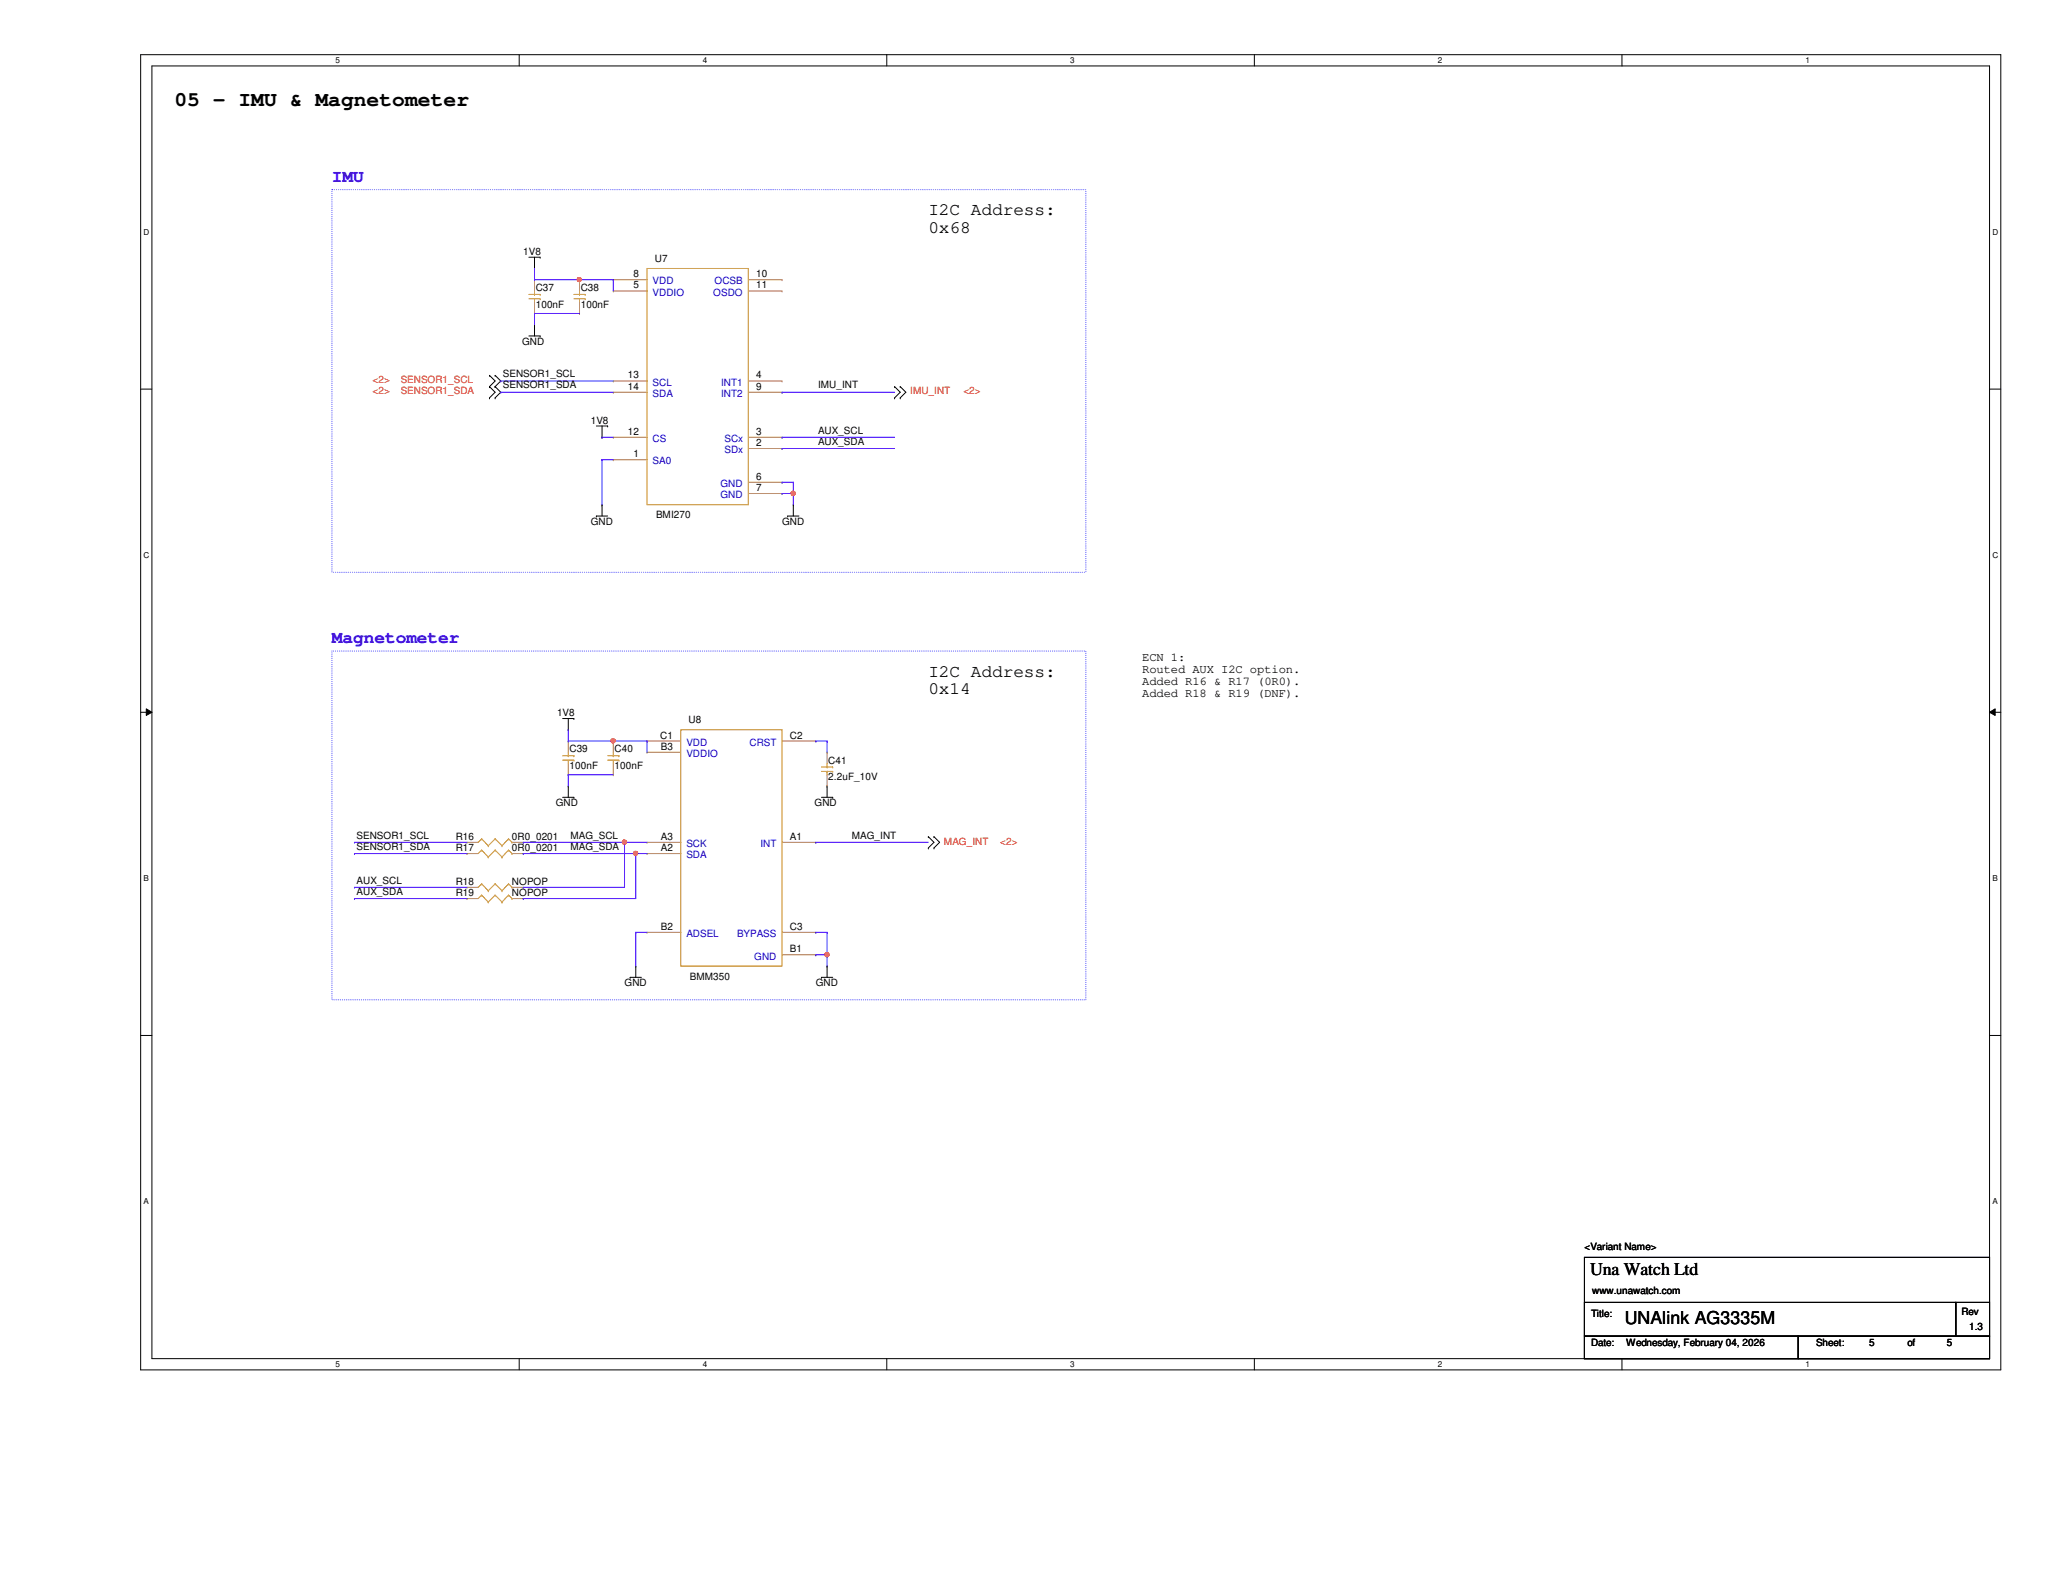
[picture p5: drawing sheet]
<svg xmlns="http://www.w3.org/2000/svg" width="279mm" height="216mm" viewBox="0 0 279 216" stroke-linecap="round" stroke-linejoin="round" font-family="sans-serif">
<path d="M19.1 7.4h251.9v178.1h-251.9zM20.6 8.9h248.9v175.1h-248.9z" fill="none" stroke="#000" stroke-width=".14"/>
<g fill="#fff">
<path d="M45.4 7.6h.6v1.2h-.6z"/>
<path d="M45.4 184.2h.6v1.2h-.6z"/>
</g>
<path d="M70.3 7.4v1.5M70.3 184v1.5" fill="none" stroke="#000" stroke-width=".14"/>
<g fill="#fff">
<path d="M95.2 7.6h.6v1.2h-.6z"/>
<path d="M95.2 184.2h.6v1.2h-.6z"/>
</g>
<path d="M120.1 7.4v1.5M120.1 184v1.5" fill="none" stroke="#000" stroke-width=".14"/>
<g fill="#fff">
<path d="M144.9 7.6h.6v1.2h-.6z"/>
<path d="M144.9 184.2h.6v1.2h-.6z"/>
</g>
<path d="M169.9 7.4v1.5M169.9 184v1.5" fill="none" stroke="#000" stroke-width=".14"/>
<g fill="#fff">
<path d="M194.7 7.6h.6v1.2h-.6z"/>
<path d="M194.7 184.2h.6v1.2h-.6z"/>
</g>
<path d="M219.7 7.4v1.5M219.7 184v1.5" fill="none" stroke="#000" stroke-width=".14"/>
<g fill="#fff">
<path d="M244.5 7.6h.6v1.2h-.6z"/>
<path d="M244.5 184.2h.6v1.2h-.6z"/>
<path d="M19.4 30.8h.8v1.2h-.8z"/>
<path d="M269.8 30.8h.8v1.2h-.8z"/>
<path d="M19.4 74.6h.8v1.2h-.8z"/>
<path d="M269.8 74.6h.8v1.2h-.8z"/>
</g>
<path d="M19.1 52.7h1.5M269.5 52.7h1.5" fill="none" stroke="#000" stroke-width=".14"/>
<g fill="#fff">
<path d="M19.4 118.4h.8v1.1h-.8z"/>
<path d="M269.8 118.4h.8v1.1h-.8z"/>
</g>
<path d="M19.1 96.5h1.5M19.8 96l.8 .5-.8 .4zM269.5 96.5l.7-.5v.9zM269.5 96.5h1.5" fill="none" stroke="#000" stroke-width=".14"/>
<path d="M19.8 96l.8 .5-.8 .4zM269.5 96.5l.7-.5v.9z" fill="#000"/>
<g fill="#fff">
<path d="M19.4 162.1h.8v1.2h-.8z"/>
<path d="M269.8 162.1h.8v1.2h-.8z"/>
</g>
<g fill="none" stroke="#000" stroke-width=".14">
<path d="M71.6 34.8h1.6M72.4 36.4h.1M72.4 34.8v1.6M73.2 34.8h.1M66.3 50.8h.1M66.3 52.4h.1M66.3 53.9h.1M66.3 50.8l.8 .8-.8 .8M66.3 52.4l.8 .7-.8 .8M67.1 52.4h.1M67.1 50.8h.1M67.1 53.9h.1"/>
<path d="M67.1 50.8l.7 .8-.7 .8M67.1 52.4l.7 .7-.7 .8M71.6 45.5h1.6M72.4 44h.1M72.4 44v1.5M73.2 45.5h.1M80.8 57.7h1.5M81.5 59.2h.1M81.5 57.7v1.5M82.3 57.7h.1M121.2 53.9h.1M121.2 52.4h.1"/>
<path d="M121.2 52.4l.7 .7-.7 .8M121.9 53.9h.1M121.9 52.4h.1M121.9 52.4l.8 .7-.8 .8M80.8 69.9h.1M80.8 69.9h1.5M81.5 68.4h.1M81.5 68.4v1.5M106.7 69.9h.1M106.7 69.9h1.5M107.4 68.4h.1M107.4 68.4v1.5"/>
<path d="M76.2 97.3h1.5M77 98.8h.1M77 97.3v1.5M77.7 97.3h.1M76.2 108h1.5M77 106.5h.1M77 106.5v1.5M77.7 108h.1M111.3 108h1.5M112 106.5h.1M112 106.5v1.5M112.8 108h.1"/>
<path d="M125.7 114.8h.1M125.7 113.3h.1M125.7 113.3l.8 .8-.8 .7M126.5 114.8h.1M126.5 113.3h.1M126.5 113.3l.8 .8-.8 .7M85.3 132.4h.1M85.3 132.4h1.6M86.1 130.9h.1M86.1 130.9v1.5M111.3 132.4h.1M111.3 132.4h1.5"/>
<path d="M112 130.9h.1M112 130.9v1.5M19.1 140.2h1.5M269.5 140.2h1.5M214.6 170.3h54.9v13.7h-54.9zM214.6 176.4h50.3v4.6h-50.3zM264.9 176.4h4.6v4.6h-4.6zM214.6 181h28.9v3h-28.9zM243.5 181h26v3h-26z"/>
</g>
<path d="M45 25.7h102.1v51.8h-102.1zM45 88.2h102.1v47.2h-102.1z" fill="none" stroke="#00f" stroke-width=".14" stroke-dasharray="0 .3"/>
<g fill="none" stroke="#cc8006" stroke-width=".14">
<path d="M71.6 39.9h1.6M72.4 39.9h.1M72.4 39.4v.5M73.2 39.9h.1M77.7 39.9h1.5M78.5 39.9h.1M78.5 39.4v.5M79.2 39.9h.1M87.6 36.4h13.7v32h-13.7zM71.6 40.5h1.6M72.4 40.5h.1M72.4 40.5v.4"/>
<path d="M73.2 40.5h.1M77.7 40.5h1.5M78.5 40.5h.1M78.5 40.5v.4M79.2 40.5h.1M92.2 98.8h13.7v32.1h-13.7zM65.2 113.6h.1M65.2 115.1h.1M65.2 119.7h.1M65.2 113.6l-.4 .5M65.2 113.6l.9 1M65.2 115.1l-.4 .5"/>
<path d="M65.2 115.1l.9 1M65.2 119.7l-.4 .5M65.2 119.7l.9 .9M66.1 114.6h.1M66.1 116.1h.1M67.1 113.6h.1M67.1 115.1h.1M67.1 119.7h.1M67.1 113.6l-1 1M67.1 113.6l.9 1M67.1 115.1l-1 1M67.1 115.1l.9 1"/>
<path d="M67.1 119.7l-1 .9M67.1 119.7l.9 .9M68 114.6h.1M68 116.1h.1M68.9 113.6h.1M68.9 115.1h.1M68.9 119.7h.1M68.9 113.6l-.9 1M68.9 113.6l.4 .5M68.9 115.1l-.9 1M68.9 115.1l.4 .5M68.9 119.7l-.9 .9"/>
<path d="M68.9 119.7l.4 .5M69.3 114.1h.1M69.3 115.6h.1M76.2 102.4h1.5M76.2 103h1.5M77 102.4h.1M77 103h.1M77 101.9v.5M77 103v.4M77.7 102.4h.1M77.7 103h.1M82.3 102.4h1.5"/>
<path d="M82.3 103h1.5M83.1 102.4h.1M83.1 103h.1M83.1 101.9v.5M83.1 103v.4M83.8 102.4h.1M83.8 103h.1M111.3 103.9h1.5M111.3 104.5h1.5M112 103.9h.1M112 104.5h.1M112 103.4v.5"/>
<path d="M112 104.5v.4M112.8 103.9h.1M112.8 104.5h.1M65.2 121.2h.1M65.2 121.2l-.4 .5M65.2 121.2l.9 1M66.1 122.2h.1M66.1 120.6h.1M67.1 121.2h.1M67.1 121.2l-1 1M67.1 121.2l.9 1M68 122.2h.1"/>
<path d="M68 120.6h.1M68.9 121.2h.1M68.9 121.2l-.9 1M68.9 121.2l.4 .5M69.3 121.7h.1M69.3 120.2h.1"/>
</g>
<g fill="none" stroke="#a84" stroke-width=".14">
<path d="M72.4 37.9h.1M72.4 37.9v1.5M78.5 37.9h.1M78.5 37.9v1.5M83.1 39.4h.1M83.1 37.9h.1M83.1 39.4h4.5M83.1 37.9h4.5M101.3 39.4h4.6M101.3 37.9h4.6M105.9 37.9h.1M105.9 39.4h.1"/>
<path d="M72.4 42.5h.1M72.4 40.9v1.6M78.5 42.5h.1M78.5 40.9v1.6M83.1 59.2h.1M83.1 51.6h.1M83.1 53.1h.1M83.1 59.2h4.5M83.1 51.6h4.5M83.1 53.1h4.5M101.3 59.2h4.6M101.3 51.6h4.6"/>
<path d="M101.3 53.1h4.6M105.9 59.2h.1M105.9 51.6h.1M105.9 53.1h.1M83.1 62.3h.1M83.1 62.3h4.5M101.3 60.7h4.6M101.3 65.3h4.6M101.3 66.8h4.6M105.9 60.7h.1M105.9 65.3h.1M105.9 66.8h.1"/>
<path d="M63.2 114.1h.1M63.2 115.6h.1M63.2 114.1h1.6M63.2 115.6h1.6M69.3 114.1h1.6M69.3 115.6h1.6M70.9 114.1h.1M70.9 115.6h.1M77 100.4h.1M77 104.9h.1M77 100.4v1.5M77 103.4v1.5"/>
<path d="M83.1 100.4h.1M83.1 104.9h.1M83.1 100.4v1.5M83.1 103.4v1.5M87.6 101.9h.1M87.6 100.4h.1M87.6 114.1h.1M87.6 115.6h.1M87.6 114.1h4.6M87.6 115.6h4.6M87.6 101.9h4.6M87.6 100.4h4.6"/>
<path d="M105.9 114.1h4.6M105.9 100.4h4.6M110.5 114.1h.1M110.5 100.4h.1M112 101.9h.1M112 106.5h.1M112 101.9v1.5M112 104.9v1.6M63.2 121.7h.1M63.2 120.2h.1M63.2 121.7h1.6M63.2 120.2h1.6"/>
<path d="M69.3 121.7h1.6M69.3 120.2h1.6M70.9 121.7h.1M70.9 120.2h.1M87.6 126.3h.1M87.6 126.3h4.6M105.9 129.3h4.6M105.9 126.3h4.6M110.5 129.3h.1M110.5 126.3h.1"/>
</g>
<path d="M72.4 36.4h.1M72.4 37.9h.1M72.4 36.4v1.5M72.4 37.9h10.7M78.5 37.9h.1" fill="none" stroke="#4200ff" stroke-width=".14"/>
<circle cx="78.5" cy="37.9" r=".29" fill="#f00"/>
<circle cx="78.5" cy="37.9" r=".29" fill="none" stroke="#f00" stroke-width=".14"/>
<g fill="none" stroke="#4200ff" stroke-width=".14">
<path d="M83.1 37.9h.1M83.1 37.9v1.5M67.8 51.6h.1M67.8 53.1h.1M67.8 51.6h15.3M67.8 53.1h15.3M72.4 42.5h.1M72.4 42.5v1.5M72.4 42.5h6.1M105.9 53.1h.1M105.9 53.1h15.3M81.5 62.3h.1"/>
<path d="M81.5 62.3v6.1M81.5 62.3h1.6M105.9 65.3h.1M105.9 66.8h.1M105.9 65.3h1.5M107.4 65.3h.1M107.4 65.3v1.5h-1.5"/>
</g>
<circle cx="107.4" cy="66.8" r=".29" fill="#f00"/>
<circle cx="107.4" cy="66.8" r=".29" fill="none" stroke="#f00" stroke-width=".14"/>
<path d="M81.5 59.2h.1M81.5 59.2h1.6M107.4 66.8h.1M107.4 66.8v1.6M77 98.8h.1M77 98.8v1.6M77 100.4h.1M77 100.4h10.6M83.1 100.4h.1" fill="none" stroke="#4200ff" stroke-width=".14"/>
<circle cx="83" cy="100.3" r=".29" fill="#f00"/>
<circle cx="83" cy="100.3" r=".29" fill="none" stroke="#f00" stroke-width=".14"/>
<path d="M70.9 114.1h.1M70.9 114.1h13.7M77 104.9h.1M77 104.9v1.6M77 104.9h6.1M87.6 100.4h.1M87.6 100.4v1.5" fill="none" stroke="#4200ff" stroke-width=".14"/>
<circle cx="84.6" cy="114.1" r=".29" fill="#f00"/>
<circle cx="84.6" cy="114.1" r=".29" fill="none" stroke="#f00" stroke-width=".14"/>
<path d="M70.9 115.6h.1M70.9 115.6h15.2" fill="none" stroke="#4200ff" stroke-width=".14"/>
<circle cx="86.1" cy="115.6" r=".29" fill="#f00"/>
<circle cx="86.1" cy="115.6" r=".29" fill="none" stroke="#f00" stroke-width=".14"/>
<path d="M110.5 126.3h.1M110.5 126.3h1.5M112 126.3h.1M112 126.3v3" fill="none" stroke="#4200ff" stroke-width=".14"/>
<circle cx="112" cy="129.3" r=".29" fill="#f00"/>
<circle cx="112" cy="129.3" r=".29" fill="none" stroke="#f00" stroke-width=".14"/>
<g fill="none" stroke="#4200ff" stroke-width=".14">
<path d="M105.9 59.2h.1M105.9 59.2h15.3M105.9 60.7h.1M105.9 60.7h15.3M48 114.1h.1M48 115.6h.1M48 114.1h15.2M48 115.6h15.2M84.6 114.1h.1M84.6 114.1h3M84.6 114.1v6.1h-13.7M86.1 115.6h.1"/>
<path d="M86.1 115.6v6.1h-15.2M86.1 115.6h1.5M110.5 114.1h.1M110.5 100.4h.1M110.5 114.1h15.2M110.5 100.4h1.5M112 100.4h.1M112 100.4v1.5M48 120.2h.1M48 121.7h.1M48 120.2h15.2M48 121.7h15.2"/>
<path d="M70.9 120.2h.1M70.9 121.7h.1M86.1 126.3h.1M86.1 126.3v4.6M86.1 126.3h1.5M110.5 129.3h.1M110.5 129.3h1.5M112 129.3h.1M112 129.3v1.6"/>
</g>
<circle cx="78.5" cy="37.9" r=".29" fill="#f00"/>
<circle cx="78.5" cy="37.9" r=".29" fill="none" stroke="#f00" stroke-width=".14"/>
<circle cx="107.4" cy="66.8" r=".29" fill="#f00"/>
<circle cx="107.4" cy="66.8" r=".29" fill="none" stroke="#f00" stroke-width=".14"/>
<circle cx="83" cy="100.3" r=".29" fill="#f00"/>
<circle cx="83" cy="100.3" r=".29" fill="none" stroke="#f00" stroke-width=".14"/>
<circle cx="84.6" cy="114.1" r=".29" fill="#f00"/>
<circle cx="84.6" cy="114.1" r=".29" fill="none" stroke="#f00" stroke-width=".14"/>
<circle cx="86.1" cy="115.6" r=".29" fill="#f00"/>
<circle cx="86.1" cy="115.6" r=".29" fill="none" stroke="#f00" stroke-width=".14"/>
<circle cx="112" cy="129.3" r=".29" fill="#f00"/>
<circle cx="112" cy="129.3" r=".29" fill="none" stroke="#f00" stroke-width=".14"/>
<text font-size="2.9" x="23.6" y="14.4">05 - IMU &amp; Magnetometer</text>
<g font-size="2.4" fill="#00f">
<text x="45" y="24.6">IMU</text>
<text x="45" y="87.1">Magnetometer</text>
</g>
<g font-size="2.4">
<text x="125.7" y="29.2">I2C Address:</text>
<text x="125.7" y="31.6">0x68</text>
<text x="125.7" y="91.7">I2C Address:</text>
<text x="125.7" y="94.1">0x14</text>
<text x="215.3" y="172.6">Una Watch Ltd</text>
<text x="220" y="179.4">UNAlink AG3335M</text>
</g>
<g font-size="1.7">
<text x="154.7" y="89.5">ECN 1:</text>
<text x="154.7" y="91.1">Routed AUX I2C option.</text>
<text x="154.7" y="92.8">Added R16 &amp; R17 (0R0).</text>
<text x="154.7" y="94.4">Added R18 &amp; R19 (DNF).</text>
</g>
<g font-size="1.4">
<text x="70.9" y="34.5">1V8</text>
<text x="88.7" y="35.5">U7</text>
<text x="72.6" y="39.4">C37</text>
<text x="72.6" y="41.7">100nF</text>
<text x="78.7" y="39.4">C38</text>
<text x="78.7" y="41.7">100nF</text>
<text x="85.8" y="39.1">5</text>
<text x="85.8" y="37.5">8</text>
<text x="102.4" y="37.5">10</text>
<text x="102.4" y="39.1">11</text>
<text x="70.7" y="46.7">GND</text>
<text x="68.1" y="51.1">SENSOR1_SCL</text>
<text x="68.1" y="52.6">SENSOR1_SDA</text>
<text x="85" y="51.3">13</text>
<text x="85" y="52.8">14</text>
<text x="102.4" y="51.3">4</text>
<text x="102.4" y="52.8">9</text>
<text x="110.8" y="52.6">IMU_INT</text>
<text x="80" y="57.4">1V8</text>
<text x="85" y="58.9">12</text>
<text x="102.4" y="58.9">3</text>
<text x="110.8" y="58.7">AUX_SCL</text>
<text x="85.8" y="61.9">1</text>
<text x="102.4" y="60.4">2</text>
<text x="102.4" y="65">6</text>
<text x="110.8" y="60.2">AUX_SDA</text>
<text x="80" y="71.1">GND</text>
<text x="88.9" y="70.2">BMI270</text>
<text x="102.4" y="66.5">7</text>
<text x="105.9" y="71.1">GND</text>
<text x="75.4" y="97">1V8</text>
<text x="77.1" y="101.9">C39</text>
<text x="83.2" y="101.9">C40</text>
<text x="89.4" y="100">C1</text>
<text x="89.5" y="101.6">B3</text>
<text x="93.3" y="98">U8</text>
<text x="107" y="100">C2</text>
<text x="77.1" y="104.2">100nF</text>
<text x="83.2" y="104.2">100nF</text>
<text x="112.2" y="103.4">C41</text>
<text x="112.2" y="105.7">2.2uF_10V</text>
<text x="48.3" y="113.6">SENSOR1_SCL</text>
<text x="61.7" y="113.8">R16</text>
<text x="69.3" y="113.8">0R0_0201</text>
<text x="75.3" y="109.2">GND</text>
<text x="77.3" y="113.6">MAG_SCL</text>
<text x="89.5" y="113.7">A3</text>
<text x="107" y="113.7">A1</text>
<text x="110.3" y="109.2">GND</text>
<text x="115.4" y="113.6">MAG_INT</text>
<text x="48.3" y="119.7">AUX_SCL</text>
<text x="48.3" y="115.1">SENSOR1_SDA</text>
<text x="61.7" y="115.3">R17</text>
<text x="61.7" y="119.9">R18</text>
<text x="69.3" y="115.3">0R0_0201</text>
<text x="69.3" y="119.9">NOPOP</text>
<text x="77.3" y="115.1">MAG_SDA</text>
<text x="89.5" y="115.3">A2</text>
<text x="48.3" y="121.2">AUX_SDA</text>
<text x="61.7" y="121.4">R19</text>
<text x="69.3" y="121.4">NOPOP</text>
<text x="89.5" y="125.9">B2</text>
<text x="107" y="125.9">C3</text>
<text x="107" y="129">B1</text>
<text x="84.6" y="133.6">GND</text>
<text x="93.4" y="132.7">BMM350</text>
<text x="110.5" y="133.6">GND</text>
<text x="214.6" y="169.2">&lt;Variant Name&gt;</text>
<text x="215.5" y="178.4">Title:</text>
<text x="215.6" y="175.2">www.unawatch.com</text>
<text x="265.6" y="178.1">Rev</text>
<text x="215.5" y="182.4">Date:</text>
<text x="220.2" y="182.4">Wednesday, February 04, 2026</text>
<text x="246" y="182.4">Sheet:</text>
<text x="253.2" y="182.4">5</text>
<text x="258.3" y="182.4">of</text>
<text x="263.7" y="182.4">5</text>
<text x="266.7" y="180.1">1.3</text>
</g>
<g font-size="1.4" fill="#00c">
<text x="88.4" y="40">VDDIO</text>
<text x="88.4" y="38.5">VDD</text>
<text x="96.6" y="40">OSDO</text>
<text x="96.8" y="38.5">OCSB</text>
<text x="88.4" y="52.2">SCL</text>
<text x="88.4" y="53.8">SDA</text>
<text x="97.7" y="52.2">INT1</text>
<text x="97.7" y="53.8">INT2</text>
<text x="88.4" y="59.9">CS</text>
<text x="98.1" y="59.9">SCx</text>
<text x="88.4" y="62.9">SA0</text>
<text x="97.6" y="66">GND</text>
<text x="98.1" y="61.4">SDx</text>
<text x="97.6" y="67.5">GND</text>
<text x="93" y="101">VDD</text>
<text x="101.5" y="101">CRST</text>
<text x="93" y="102.5">VDDIO</text>
<text x="93" y="114.7">SCK</text>
<text x="93" y="116.2">SDA</text>
<text x="103" y="114.7">INT</text>
<text x="93" y="126.9">ADSEL</text>
<text x="99.8" y="126.9">BYPASS</text>
<text x="102.2" y="130">GND</text>
</g>
<g font-size="1.4" fill="#f00">
<text x="50.5" y="51.9">&lt;2&gt;</text>
<text x="50.5" y="53.4">&lt;2&gt;</text>
<text x="54.3" y="51.9">SENSOR1_SCL</text>
<text x="54.3" y="53.4">SENSOR1_SDA</text>
<text x="123.3" y="53.4">IMU_INT</text>
<text x="130.5" y="53.4">&lt;2&gt;</text>
<text x="127.8" y="114.4">MAG_INT</text>
<text x="135.5" y="114.4">&lt;2&gt;</text>
</g>
<g font-size="1.1">
<text x="45.4" y="8.6">5</text>
<text x="95.2" y="8.6">4</text>
<text x="144.9" y="8.6">3</text>
<text x="194.7" y="8.6">2</text>
<text x="244.5" y="8.6">1</text>
<text x="19.4" y="31.8">D</text>
<text x="269.8" y="31.8">D</text>
<text x="19.4" y="75.6">C</text>
<text x="269.8" y="75.6">C</text>
<text x="19.4" y="119.3">B</text>
<text x="269.8" y="119.3">B</text>
<text x="19.4" y="163.1">A</text>
<text x="269.8" y="163.1">A</text>
<text x="45.4" y="185.2">5</text>
<text x="95.2" y="185.2">4</text>
<text x="144.9" y="185.2">3</text>
<text x="194.7" y="185.2">2</text>
<text x="244.5" y="185.2">1</text>
</g>
</svg>
